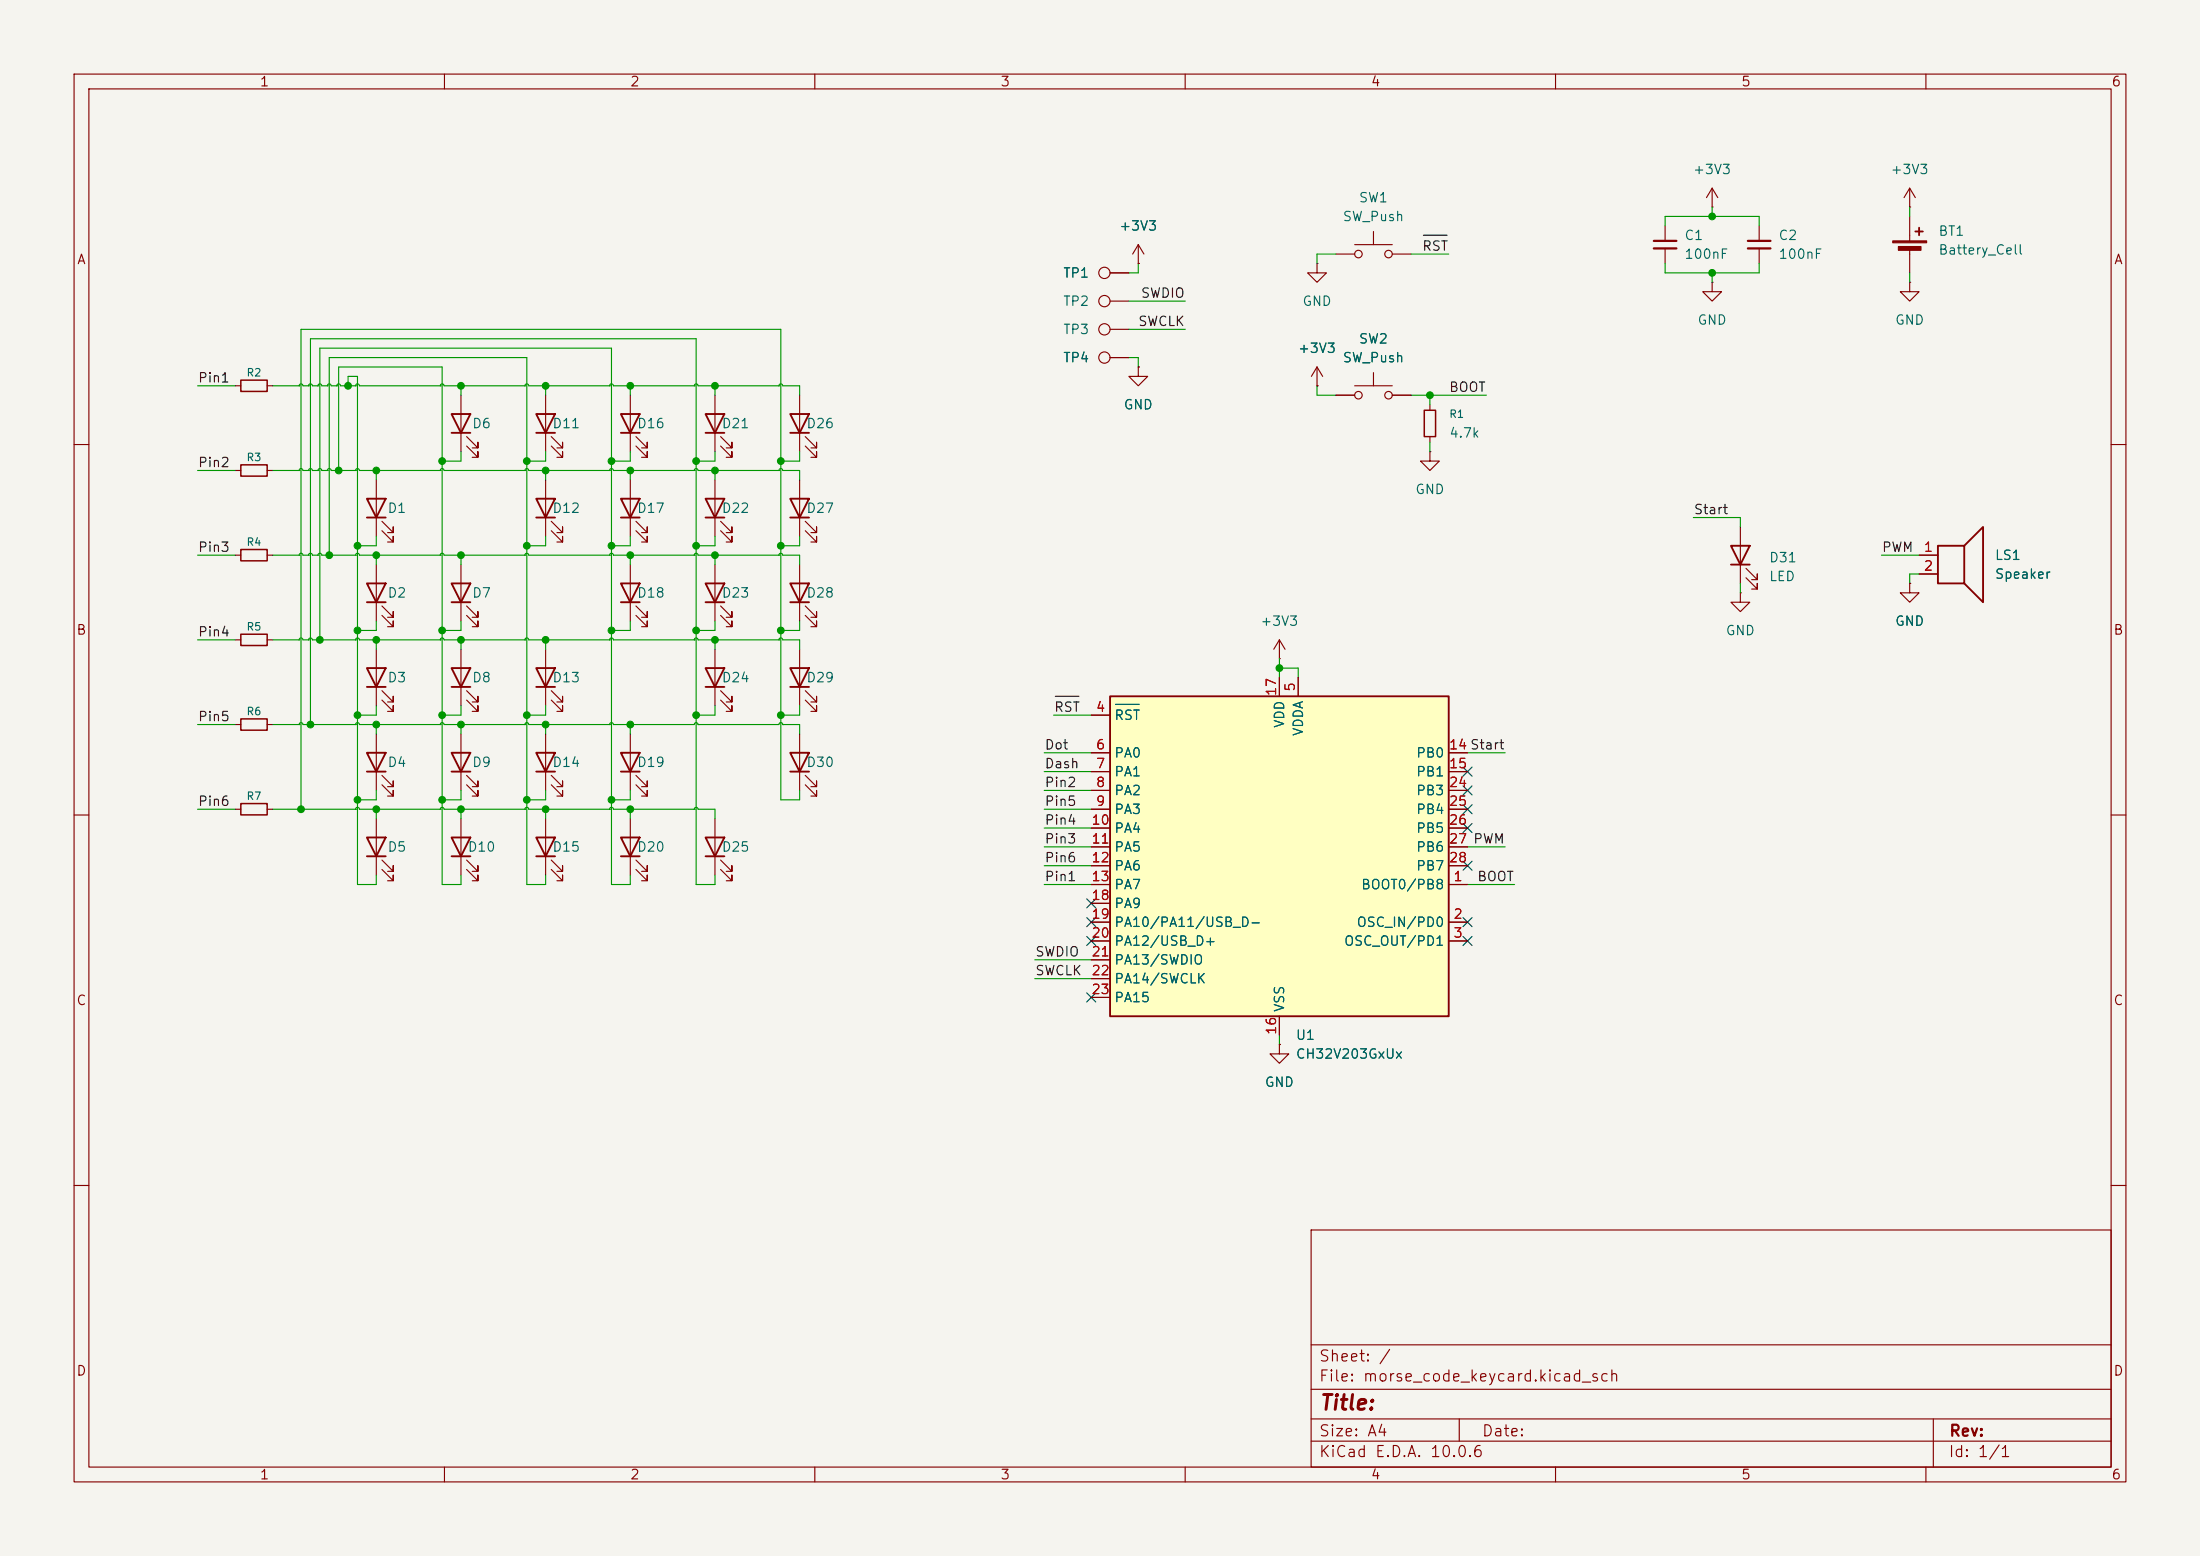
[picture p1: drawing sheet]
<svg xmlns="http://www.w3.org/2000/svg" width="297mm" height="210mm" viewBox="0 0 297 210" stroke-linecap="round" stroke-linejoin="round" font-family="sans-serif">
<path d="M0 0h297v210h-297z" fill="#f5f4ef" stroke="#f5f4ef" stroke-width=".14"/>
<g fill="none" stroke="#840000" stroke-width=".15">
<path d="M10 10h277v190h-277zM12 12h273v186h-273zM60 10v2M110 10v2M160 10v2M210 10v2M260 10v2M153.7 35.6h.1M153.7 33l-.8 1.3M153.7 33l.7 1.3M153.7 33v2.6M224.8 30.5v2"/>
<path d="M224.8 33.5v2.1M231.1 27.9h.1M231.1 38.1v1.3h1.3l-1.3 1.2-1.2-1.2h1.2M231.1 38.1h.1M231.1 25.4l-.7 1.3M231.1 25.4l.8 1.3M231.1 25.4v2.5M237.5 30.5v2M237.5 33.5v2.1M257.8 27.9h.1M257.8 38.1v1.3h1.3l-1.3 1.2-1.3-1.2h1.3M257.8 38.1h.1"/>
<path d="M257.8 25.4v2.5M257.8 29.2v3.3M257.8 33.5v3.3M257.8 25.4l-.8 1.3M257.8 25.4l.8 1.3M62.2 53.3v7.7M63 58.9l1.5 1.6v-.8v.8h-.7M73.7 53.3v7.7M74.4 58.9l1.5 1.6v-.8v.8h-.7M85.1 53.3v7.7M85.9 58.9l1.5 1.6v-.8v.8h-.8M96.5 53.3v7.7"/>
<path d="M97.3 58.9l1.5 1.6v-.8v.8h-.8M107.9 53.3v7.7M108.7 58.9l1.5 1.6v-.8v.8h-.7M10 60h2M31.7 74.9h.8M36.1 74.9h.7M50.8 64.8v7.6M50.8 76.2v7.6M51.6 71.6l1.5 1.6v-.8v.8h-.8M51.6 70.4l1.5 1.5v-.8v.8h-.8M62.2 76.2v7.6M63 60.2l1.5 1.5v-.7v.7h-.7"/>
<path d="M73.7 64.8v7.6M74.4 60.2l1.5 1.5v-.7v.7h-.7M74.4 71.6l1.5 1.6v-.8v.8h-.7M74.4 70.4l1.5 1.5v-.8v.8h-.7M85.1 64.8v7.6M85.1 76.2v7.6M85.9 60.2l1.5 1.5v-.7v.7h-.8M85.9 71.6l1.5 1.6v-.8v.8h-.8M85.9 70.4l1.5 1.5v-.8v.8h-.8M96.5 64.8v7.6M96.5 76.2v7.6M97.3 71.6l1.5 1.6v-.8v.8h-.8"/>
<path d="M97.3 70.4l1.5 1.5v-.8v.8h-.8M97.3 60.2l1.5 1.5v-.7v.7h-.8M107.9 64.8v7.6M107.9 76.2v7.6M108.7 71.6l1.5 1.6v-.8v.8h-.7M108.7 70.4l1.5 1.5v-.8v.8h-.7M108.7 60.2l1.5 1.5v-.7v.7h-.7M234.9 71.1v7.6M235.7 78l1.5 1.5v-.8v.8h-.7M235.7 76.7l1.5 1.5v-.7v.7h-.7M257.8 78.7v1.3h1.3l-1.3 1.3-1.3-1.3h1.3M257.8 78.7h.1"/>
<path d="M259.1 74.9h2.5M259.1 77.5h2.5M285 60h2M31.7 86.4h.8M31.7 97.8h.8M36.1 86.4h.7M36.1 97.8h.7M50.8 87.6v7.7M50.8 99.1v7.6M51.6 83.1l1.5 1.5v-.8v.8h-.8M51.6 81.8l1.5 1.5v-.7v.7h-.8M51.6 94.5l1.5 1.5v-.7v.7h-.8"/>
<path d="M51.6 93.2l1.5 1.5v-.7v.7h-.8M62.2 87.6v7.7M62.2 99.1v7.6M63 94.5l1.5 1.5v-.7v.7h-.7M63 93.2l1.5 1.5v-.7v.7h-.7M63 83.1l1.5 1.5v-.8v.8h-.7M63 81.8l1.5 1.5v-.7v.7h-.7M73.7 87.6v7.7M73.7 99.1v7.6M74.4 94.5l1.5 1.5v-.7v.7h-.7M74.4 93.2l1.5 1.5v-.7v.7h-.7M85.1 99.1v7.6"/>
<path d="M85.9 83.1l1.5 1.5v-.8v.8h-.8M85.9 81.8l1.5 1.5v-.7v.7h-.8M96.5 87.6v7.7M97.3 83.1l1.5 1.5v-.8v.8h-.8M97.3 81.8l1.5 1.5v-.7v.7h-.8M97.3 94.5l1.5 1.5v-.7v.7h-.8M97.3 93.2l1.5 1.5v-.7v.7h-.8M107.9 87.6v7.7M107.9 99.1v7.6M108.7 83.1l1.5 1.5v-.8v.8h-.7M108.7 81.8l1.5 1.5v-.7v.7h-.7M108.7 94.5l1.5 1.5v-.7v.7h-.7"/>
<path d="M108.7 93.2l1.5 1.5v-.7v.7h-.7M234.9 80v1.3h1.3l-1.3 1.3-1.2-1.3h1.2M234.9 80h.1M10 110h2M50.8 110.5v7.6M51.6 105.9l1.5 1.5v-.7v.7h-.8M51.6 104.6l1.5 1.6v-.8v.8h-.8M51.6 117.3l1.5 1.6v-.8v.8h-.8M51.6 116.1l1.5 1.5v-.8v.8h-.8M63 105.9l1.5 1.5v-.7v.7h-.7M63 104.6l1.5 1.6v-.8v.8h-.7M73.7 110.5v7.6"/>
<path d="M74.4 105.9l1.5 1.5v-.7v.7h-.7M74.4 104.6l1.5 1.6v-.8v.8h-.7M74.4 117.3l1.5 1.6v-.8v.8h-.7M74.4 116.1l1.5 1.5v-.8v.8h-.7M85.1 110.5v7.6M85.9 105.9l1.5 1.5v-.7v.7h-.8M85.9 104.6l1.5 1.6v-.8v.8h-.8M85.9 117.3l1.5 1.6v-.8v.8h-.8M85.9 116.1l1.5 1.5v-.8v.8h-.8M96.5 110.5v7.6M97.3 117.3l1.5 1.6v-.8v.8h-.8M97.3 116.1l1.5 1.5v-.8v.8h-.8"/>
<path d="M108.7 105.9l1.5 1.5v-.7v.7h-.7M108.7 104.6l1.5 1.6v-.8v.8h-.7M285 110h2M172.7 141v1.2h1.3l-1.3 1.3-1.3-1.3h1.3M172.7 141h.1M10 160h2M177 166h108v32h-108zM285 160h2M60 198v2M110 198v2M160 198v2M177 194.5h108"/>
<path d="M177 191.5h108M177 187.5h108M177 181.5h108M197 191.5v3M210 198v2M260 198v2M261 191.5v6.5"/>
</g>
<g fill="#840000" stroke="#840000" stroke-width=".15">
<path d="M255.5 32.5h4.6v.3h-4.6z"/>
<path d="M256.3 33.3h3v.5h-3z"/>
</g>
<g fill="none" stroke="#840000" stroke-width=".25">
<path d="M258.6 31.2h1M259.1 30.7v1.1M61 55.9h2.5l-1.3 2.5zM61 58.4h2.5M72.4 55.9h2.5l-1.2 2.5zM72.4 58.4h2.5M83.8 55.9h2.6l-1.3 2.5zM83.8 58.4h2.6M95.2 55.9h2.6l-1.3 2.5zM95.2 58.4h2.6M106.7 55.9h2.5l-1.3 2.5zM106.7 58.4h2.5"/>
<path d="M49.5 67.3h2.6l-1.3 2.6zM49.5 78.7h2.6l-1.3 2.6zM49.5 69.9h2.6M61 78.7h2.5l-1.3 2.6zM72.4 67.3h2.5l-1.2 2.6zM72.4 69.9h2.5M83.8 67.3h2.6l-1.3 2.6zM83.8 78.7h2.6l-1.3 2.6zM83.8 69.9h2.6M95.2 78.7h2.6l-1.3 2.6zM95.2 67.3h2.6l-1.3 2.6zM95.2 69.9h2.6"/>
<path d="M106.7 67.3h2.5l-1.3 2.6zM106.7 78.7h2.5l-1.3 2.6zM106.7 69.9h2.5M233.7 73.7h2.5l-1.3 2.5zM233.7 76.2h2.5M261.6 73.7h3.6v5h-3.6zM265.2 73.7l2.5-2.6v10.2l-2.5-2.6M49.5 90.2h2.6l-1.3 2.5zM49.5 81.3h2.6M49.5 92.7h2.6M61 90.2h2.5l-1.3 2.5zM61 81.3h2.5"/>
<path d="M61 92.7h2.5M72.4 90.2h2.5l-1.2 2.5zM72.4 92.7h2.5M83.8 81.3h2.6M95.2 90.2h2.6l-1.3 2.5zM95.2 81.3h2.6M95.2 92.7h2.6M106.7 90.2h2.5l-1.3 2.5zM106.7 81.3h2.5M106.7 92.7h2.5M49.5 101.6h2.6l-1.3 2.5zM49.5 113h2.6l-1.3 2.6z"/>
<path d="M49.5 104.1h2.6M49.5 115.6h2.6M61 101.6h2.5l-1.3 2.5zM61 104.1h2.5M72.4 101.6h2.5l-1.2 2.5zM72.4 113h2.5l-1.2 2.6zM72.4 104.1h2.5M72.4 115.6h2.5M83.8 101.6h2.6l-1.3 2.5zM83.8 113h2.6l-1.3 2.6zM83.8 104.1h2.6M83.8 115.6h2.6"/>
<path d="M95.2 113h2.6l-1.3 2.6zM95.2 115.6h2.6M106.7 101.6h2.5l-1.3 2.5zM106.7 104.1h2.5"/>
</g>
<path d="M223.3 32.5h3M223.3 33.5h3M236 32.5h3M236 33.5h3" fill="none" stroke="#840000" stroke-width=".3"/>
<path d="M32.5 74.2h3.6v1.5h-3.6zM32.5 85.6h3.6v1.5h-3.6zM32.5 97h3.6v1.6h-3.6z" fill="none" stroke="#840000" stroke-width=".2"/>
<path d="M149.9 94h45.7v43.2h-45.7z" fill="#ffffc2"/>
<path d="M149.9 94h45.7v43.2h-45.7zM61 113h2.5l-1.3 2.6zM61 115.6h2.5" fill="none" stroke="#840000" stroke-width=".25"/>
<g fill="none" stroke="#840000" stroke-width=".15">
<path d="M149.9 36.8h2.5M153.7 35.6h.1M177.8 35.6v1.2h1.3l-1.3 1.3-1.3-1.3h1.3M177.8 35.6h.1M180.3 34.3h2.6M182.9 33h5.1M185.4 31.2v1.8M188 34.3h2.5M31.7 52.1h.8M36.1 52.1h.7M149.9 40.6h2.5M149.9 48.3h2.5"/>
<path d="M149.9 44.5h2.5M153.7 49.5v1.3h1.2l-1.2 1.3-1.3-1.3h1.3M153.7 49.5h.1M177.8 52.1h.1M177.8 49.5l-.8 1.3M177.8 49.5l.8 1.3M177.8 49.5v2.6M180.3 53.3h2.6M182.9 52.1h5.1M185.4 50.3v1.8M188 53.3h2.5M193 54.6v.8"/>
<path d="M193 58.9v.8M31.7 63.5h.8M36.1 63.5h.7M193 61v1.2h1.3l-1.3 1.3-1.2-1.3h1.2M193 61h.1M257.8 78.7h.1M259.1 74.9h2.5M259.1 77.5h2.5M147.3 96.5h2.6M172.7 88.9h.1M172.7 86.4v2.5M172.7 91.4v2.6"/>
<path d="M172.7 86.4l-.7 1.2M172.7 86.4l.8 1.2M175.3 91.4v2.6M31.7 109.2h.8M36.1 109.2h.7M62.2 110.5v7.6M63 117.3l1.5 1.6v-.8v.8h-.7M63 116.1l1.5 1.5v-.8v.8h-.7M147.3 119.4h2.6M147.3 101.6h2.6M147.3 104.1h2.6M147.3 106.7h2.6"/>
<path d="M147.3 109.2h2.6M147.3 111.8h2.6M147.3 114.3h2.6M147.3 116.8h2.6M195.6 119.4h2.5M195.6 101.6h2.5M195.6 104.1h2.5M195.6 106.7h2.5M195.6 109.2h2.5M195.6 111.8h2.5M195.6 114.3h2.5M195.6 116.8h2.5"/>
<path d="M147.3 124.5h2.6M147.3 127h2.6M147.3 121.9h2.6M147.3 129.5h2.6M147.3 132.1h2.6M147.3 134.6h2.6M172.7 137.2v2.5M195.6 124.5h2.5M195.6 127h2.5M172.7 141h.1"/>
<circle cx="149.1" cy="36.8" r=".76"/>
<circle cx="183.4" cy="34.3" r=".51"/>
<circle cx="187.5" cy="34.3" r=".51"/>
<circle cx="149.1" cy="48.3" r=".76"/>
<circle cx="149.1" cy="44.4" r=".76"/>
<circle cx="149.1" cy="40.6" r=".76"/>
<circle cx="183.4" cy="53.3" r=".51"/>
<circle cx="187.5" cy="53.3" r=".51"/>
</g>
<path d="M150.6 95.1h3.2" fill="none" stroke="#006464" stroke-width=".15"/>
<path d="M32.5 51.3h3.6v1.5h-3.6zM192.3 55.4h1.5v3.5h-1.5zM32.5 62.7h3.6v1.6h-3.6zM32.5 108.5h3.6v1.5h-3.6z" fill="none" stroke="#840000" stroke-width=".2"/>
<path d="M192.2 31.7h3.2M142.5 94h3.2" fill="none" stroke="#0f0f0f" stroke-width=".15"/>
<g fill="none" stroke="#009600" stroke-width=".15">
<path d="M153.7 35.6v1.2h-1.3M180.3 34.3h-2.5v1.3M190.5 34.3h5.1M224.8 30.5v-1.3h12.7v1.3M224.8 35.6v1.2h12.7v-1.2M231.1 27.9v1.3M231.1 36.8v1.3M257.8 27.9v1.3M257.8 36.8v1.3M26.7 52.1h5M36.8 52.1h3.6M40.4 52.1h.1"/>
<path d="M40.4 52.1l.1-.2 .1-.1 .2 .1 .1 .2h.8M41.7 52.1h.1M41.7 52.1v-.2l.2-.1 .2 .1 .1 .2h.7M42.9 52.1h.1M42.9 52.1l.1-.2 .2-.1 .2 .1v.2h.8M44.2 52.1h.1M44.2 52.1l.1-.2 .1-.1 .2 .1 .1 .2h.8M45.5 52.1h.1M45.5 52.1v-.2l.2-.1 .2 .1 .1 .2h2M47 52.1v-1.3h1.3v68.6h2.5v-1.3M48 52.1h.1M48 52.1l.1-.2 .2-.1 .1 .1 .1 .2h10.9"/>
<path d="M59.4 52.1h.1M59.4 52.1l.1-.2 .2-.1 .2 .1v.2h11M62.2 52.1v1.2M70.9 52.1h.1M70.9 52.1v-.2l.2-.1 .2 .1 .1 .2h10.9M73.7 52.1v1.2M82.3 52.1h.1M82.3 52.1l.1-.2 .1-.1 .2 .1 .1 .2h10.9M85.1 52.1v1.2M93.7 52.1h.1M93.7 52.1l.1-.2 .2-.1 .2 .1v.2h11M96.5 52.1v1.2"/>
<path d="M105.2 52.1h.1M105.2 52.1v-.2l.2-.1 .2 .1 .1 .2h2.2v1.2M152.4 48.3h1.3v1.2M152.4 40.6h7.6M152.4 44.5h7.6M177.8 52.1v1.2h2.5M190.5 53.3h10.2M193 53.3v1.3M193 59.7v1.3M26.7 74.9h5M26.7 63.5h5M36.8 74.9h3.6"/>
<path d="M36.8 63.5h3.6M40.4 63.5h.1M40.4 74.9h.1M40.4 63.5l.1-.2 .1-.1 .2 .1 .1 .2h.8M40.4 74.9l.1-.2h.1h.2l.1 .2h.8M41.7 63.5h.1M41.7 74.9h.1M41.7 63.5v-.2l.2-.1 .2 .1 .1 .2h.7M41.7 74.9v-.2h.2h.2l.1 .2h.7M42.9 63.5h.1M42.9 74.9h.1M42.9 63.5l.1-.2 .2-.1 .2 .1v.2h.8"/>
<path d="M42.9 74.9l.1-.2h.2h.2v.2h4.6M44.2 63.5h.1M44.2 63.5l.1-.2 .1-.1 .2 .1 .1 .2h3.3M44.4 74.9v-26.6h26.7v71.1h2.6v-1.3M45.7 63.5v-14h14v69.9h2.5v-1.3M48 63.5h.1M48 74.9h.1M48 63.5l.1-.2 .2-.1 .1 .1 .1 .2h10.9M48 74.9l.1-.2h.2h.1l.1 .2h10.9M50.8 63.5v1.3M50.8 72.4v1.3h-2.5M50.8 74.9v1.3"/>
<path d="M59.4 63.5h.1M59.4 74.9h.1M59.4 63.5l.1-.2 .2-.1 .2 .1v.2h11M59.4 74.9l.1-.2h.2h.2v.2h11M62.2 61v1.2h-2.5M62.2 74.9v1.3M70.9 63.5h.1M70.9 74.9h.1M70.9 63.5v-.2l.2-.1 .2 .1 .1 .2h10.9M70.9 74.9v-.2h.2h.2l.1 .2h10.9M73.7 61v1.2h-2.6M73.7 63.5v1.3"/>
<path d="M73.7 72.4v1.3h-2.6M82.3 63.5h.1M82.3 74.9h.1M82.3 63.5l.1-.2 .1-.1 .2 .1 .1 .2h10.9M82.3 74.9l.1-.2h.1h.2l.1 .2h10.9M85.1 72.4v1.3h-2.6M85.1 61v1.2h-2.6M85.1 63.5v1.3M85.1 74.9v1.3M93.7 63.5h.1M93.7 74.9h.1M93.7 63.5l.1-.2 .2-.1 .2 .1v.2h11"/>
<path d="M93.7 74.9l.1-.2h.2h.2v.2h11M96.5 61v1.2h-2.5M96.5 63.5v1.3M96.5 72.4v1.3h-2.5M96.5 74.9v1.3M105.2 74.9h.1M105.2 63.5h.1M105.2 74.9v-.2h.2h.2l.1 .2h2.2v1.3M105.2 63.5v-.2l.2-.1 .2 .1 .1 .2h2.2v1.3M107.9 72.4v1.3h-2.5M107.9 61v1.2h-2.5M228.6 69.9h6.3v1.2"/>
<path d="M234.9 78.7v1.3M254 74.9h5.1M259.1 77.5h-1.3v1.2M26.7 97.8h5M26.7 86.4h5M36.8 97.8h3.6M36.8 86.4h3.6M40.4 97.8h.1M40.4 86.4h.1M40.4 97.8l.1-.2 .1-.1 .2 .1 .1 .2h7.1M40.4 86.4l.1-.2 .1-.1 .2 .1 .1 .2h.8M41.7 86.4h.1"/>
<path d="M41.7 86.4v-.2l.2-.1 .2 .1 .1 .2h5.8M41.9 97.8v-52.1h52.1v73.7h2.5v-1.3M43.2 86.4v-39.4h39.3v72.4h2.6v-1.3M48 97.8h.1M48 86.4h.1M48 97.8l.1-.2 .2-.1 .1 .1 .1 .2h10.9M48 86.4l.1-.2 .2-.1 .1 .1 .1 .2h10.9M50.8 95.3v1.2h-2.5M50.8 83.8v1.3h-2.5M50.8 86.4v1.2M50.8 97.8v1.3M59.4 97.8h.1"/>
<path d="M59.4 86.4h.1M59.4 97.8l.1-.2 .2-.1 .2 .1v.2h11M59.4 86.4l.1-.2 .2-.1 .2 .1v.2h11M62.2 95.3v1.2h-2.5M62.2 83.8v1.3h-2.5M62.2 86.4v1.2M62.2 97.8v1.3M70.9 97.8h.1M70.9 86.4h.1M70.9 97.8v-.2l.2-.1 .2 .1 .1 .2h10.9M70.9 86.4v-.2l.2-.1 .2 .1 .1 .2h10.9M73.7 95.3v1.2h-2.6"/>
<path d="M73.7 86.4v1.2M73.7 97.8v1.3M82.3 97.8h.1M82.3 86.4h.1M82.3 97.8l.1-.2 .1-.1 .2 .1 .1 .2h10.9l.1-.2 .2-.1 .2 .1v.2M82.3 86.4l.1-.2 .1-.1 .2 .1 .1 .2h10.9M85.1 83.8v1.3h-2.6M85.1 97.8v1.3M93.7 86.4h.1M93.7 86.4l.1-.2 .2-.1 .2 .1v.2h11M94.2 97.8h11v-.2l.2-.1 .2 .1 .1 .2M94.2 97.8h.1"/>
<path d="M96.5 95.3v1.2h-2.5M96.5 83.8v1.3h-2.5M96.5 86.4v1.2M105.2 86.4h.1M105.2 86.4v-.2l.2-.1 .2 .1 .1 .2h2.2v1.2M105.7 97.8h.1M105.7 97.8h2.2v1.3M107.9 95.3v1.2h-2.5M107.9 83.8v1.3h-2.5M142.2 96.5h5.1M172.7 88.9v2.5M172.7 90.2h2.6v1.2"/>
<path d="M26.7 109.2h5M36.8 109.2h11.2M48 109.2h.1M48 109.2l.1-.2h.2h.1l.1 .2h10.9M50.8 106.7v1.3h-2.5M50.8 109.2v1.3M59.4 109.2h.1M59.4 109.2l.1-.2h.2h.2v.2h11M62.2 106.7v1.3h-2.5M62.2 109.2v1.3M70.9 109.2h.1M70.9 109.2v-.2h.2h.2l.1 .2h10.9"/>
<path d="M73.7 106.7v1.3h-2.6M73.7 109.2v1.3M82.3 109.2h.1M82.3 109.2l.1-.2h.1h.2l.1 .2h10.9M85.1 106.7v1.3h-2.6M85.1 109.2v1.3M93.7 109.2h.1M93.7 109.2l.1-.2h.2h.2v.2h2.3v1.3M107.9 106.7v1.3h-2.5v-63.5h-64.8v64.7M141 119.4h6.3M141 109.2h6.3M141 106.7h6.3"/>
<path d="M141 111.8h6.3M141 101.6h6.3M141 104.1h6.3M141 114.3h6.3M141 116.8h6.3M198.1 119.4h6.4M198.1 101.6h5.1M198.1 114.3h5.1M139.7 129.5h7.6M139.7 132.1h7.6M172.7 139.7v1.3"/>
</g>
<g fill="none" stroke="#000084" stroke-width=".15">
<path d="M197.5 106.1l1.2 1.2M197.5 103.5l1.2 1.2M197.5 111.2l1.2 1.2M197.5 108.6l1.2 1.2M197.5 116.2l1.2 1.2M198.7 106.1l-1.2 1.2M198.7 103.5l-1.2 1.2M198.7 111.2l-1.2 1.2M198.7 108.6l-1.2 1.2M198.7 116.2l-1.2 1.2M146.7 134l1.2 1.2M146.7 123.9l1.2 1.2"/>
<path d="M146.7 121.3l1.2 1.2M146.7 126.4l1.2 1.2M147.9 134l-1.2 1.2M147.9 123.9l-1.2 1.2M147.9 121.3l-1.2 1.2M147.9 126.4l-1.2 1.2M197.5 126.4l1.2 1.2M197.5 123.9l1.2 1.2M198.7 126.4l-1.2 1.2M198.7 123.9l-1.2 1.2"/>
</g>
<g fill="#009600" stroke="#009600" stroke-width=".14">
<circle cx="43.2" cy="86.4" r=".46"/>
<circle cx="48.3" cy="96.5" r=".46"/>
<circle cx="41.9" cy="97.8" r=".46"/>
<circle cx="47" cy="52.1" r=".46"/>
<circle cx="40.6" cy="109.2" r=".46"/>
<circle cx="48.3" cy="108" r=".46"/>
<circle cx="50.8" cy="109.2" r=".46"/>
<circle cx="50.8" cy="97.8" r=".46"/>
<circle cx="59.7" cy="108" r=".46"/>
<circle cx="71.1" cy="108" r=".46"/>
<circle cx="62.2" cy="109.2" r=".46"/>
<circle cx="73.7" cy="109.2" r=".46"/>
<circle cx="59.7" cy="96.5" r=".46"/>
<circle cx="50.8" cy="86.4" r=".46"/>
<circle cx="50.8" cy="74.9" r=".46"/>
<circle cx="59.7" cy="85.1" r=".46"/>
<circle cx="62.2" cy="86.4" r=".46"/>
<circle cx="62.2" cy="74.9" r=".46"/>
<circle cx="62.2" cy="97.8" r=".46"/>
<circle cx="71.1" cy="96.5" r=".46"/>
<circle cx="73.7" cy="97.8" r=".46"/>
<circle cx="73.7" cy="86.4" r=".46"/>
<circle cx="85.1" cy="97.8" r=".46"/>
<circle cx="82.5" cy="85.1" r=".46"/>
<circle cx="48.3" cy="73.7" r=".46"/>
<circle cx="45.7" cy="63.5" r=".46"/>
<circle cx="71.1" cy="73.7" r=".46"/>
<circle cx="48.3" cy="85.1" r=".46"/>
<circle cx="44.4" cy="74.9" r=".46"/>
<circle cx="59.7" cy="62.2" r=".46"/>
<circle cx="62.2" cy="52.1" r=".46"/>
<circle cx="50.8" cy="63.5" r=".46"/>
<circle cx="71.1" cy="62.2" r=".46"/>
<circle cx="85.1" cy="52.1" r=".46"/>
<circle cx="94" cy="62.2" r=".46"/>
<circle cx="96.5" cy="63.5" r=".46"/>
<circle cx="96.5" cy="52.1" r=".46"/>
<circle cx="105.4" cy="62.2" r=".46"/>
<circle cx="82.5" cy="108" r=".46"/>
<circle cx="85.1" cy="109.2" r=".46"/>
<circle cx="82.5" cy="62.2" r=".46"/>
<circle cx="73.7" cy="63.5" r=".46"/>
<circle cx="73.7" cy="52.1" r=".46"/>
<circle cx="82.5" cy="73.7" r=".46"/>
<circle cx="94" cy="73.7" r=".46"/>
<circle cx="85.1" cy="63.5" r=".46"/>
<circle cx="85.1" cy="74.9" r=".46"/>
<circle cx="105.4" cy="73.7" r=".46"/>
<circle cx="96.5" cy="74.9" r=".46"/>
<circle cx="94" cy="85.1" r=".46"/>
<circle cx="105.4" cy="85.1" r=".46"/>
<circle cx="105.4" cy="96.5" r=".46"/>
<circle cx="94" cy="96.5" r=".46"/>
<circle cx="96.5" cy="86.4" r=".46"/>
<circle cx="231.1" cy="36.8" r=".46"/>
<circle cx="231.1" cy="29.2" r=".46"/>
<circle cx="172.7" cy="90.2" r=".46"/>
<circle cx="193" cy="53.3" r=".46"/>
</g>
<text font-size="2" fill="#840000" x="178" y="190.8">Title:</text>
<g font-size="1.5" fill="#840000">
<text x="178" y="184.1">Sheet: /</text>
<text x="178" y="186.8">File: morse_code_keycard.kicad_sch</text>
<text x="178" y="197">KiCad E.D.A. 10.0.6</text>
<text x="178" y="194.2">Size: A4</text>
<text x="200" y="194.2">Date:</text>
<text x="263" y="197">Id: 1/1</text>
<text x="263" y="194.2">Rev:</text>
</g>
<g font-size="1.3" fill="#840000">
<text x="35" y="12">1</text>
<text x="85" y="12">2</text>
<text x="135" y="12">3</text>
<text x="185" y="12">4</text>
<text x="235" y="12">5</text>
<text x="285" y="12">6</text>
<text x="10.3" y="36">A</text>
<text x="285.3" y="36">A</text>
<text x="10.2" y="86">B</text>
<text x="285.2" y="86">B</text>
<text x="10.2" y="136">C</text>
<text x="285.2" y="136">C</text>
<text x="10.2" y="186">D</text>
<text x="285.2" y="186">D</text>
<text x="35" y="200">1</text>
<text x="85" y="200">2</text>
<text x="135" y="200">3</text>
<text x="185" y="200">4</text>
<text x="235" y="200">5</text>
<text x="285" y="200">6</text>
</g>
<g font-size="1.3" fill="#006464">
<text x="228.5" y="23.8">+3V3</text>
<text x="255.1" y="23.8">+3V3</text>
<text x="183.4" y="27.6">SW1</text>
<text x="151" y="31.4">+3V3</text>
<text x="181.2" y="30.2">SW_Push</text>
<text x="227.3" y="32.7">C1</text>
<text x="227.3" y="35.3">100nF</text>
<text x="240" y="32.7">C2</text>
<text x="240" y="35.3">100nF</text>
<text x="261.6" y="32.1">BT1</text>
<text x="261.6" y="34.7">Battery_Cell</text>
<text x="143.4" y="41.6">TP2</text>
<text x="143.4" y="37.8">TP1</text>
<text x="175.7" y="41.6">GND</text>
<text x="143.4" y="45.4">TP3</text>
<text x="175.1" y="48">+3V3</text>
<text x="183.4" y="46.7">SW2</text>
<text x="229.1" y="44.1">GND</text>
<text x="255.7" y="44.1">GND</text>
<text x="143.4" y="49.2">TP4</text>
<text x="181.2" y="49.2">SW_Push</text>
<text x="63.7" y="58.1">D6</text>
<text x="74.5" y="58.1">D11</text>
<text x="85.9" y="58.1">D16</text>
<text x="97.3" y="58.1">D21</text>
<text x="108.8" y="58.1">D26</text>
<text x="151.6" y="55.6">GND</text>
<text x="195.6" y="59.4">4.7k</text>
<text x="52.2" y="69.5">D1</text>
<text x="74.5" y="69.5">D12</text>
<text x="85.9" y="69.5">D17</text>
<text x="97.3" y="69.5">D22</text>
<text x="108.8" y="69.5">D27</text>
<text x="191" y="67">GND</text>
<text x="238.7" y="76.2">D31</text>
<text x="269.2" y="75.9">LS1</text>
<text x="52.2" y="81">D2</text>
<text x="63.7" y="81">D7</text>
<text x="85.9" y="81">D18</text>
<text x="97.3" y="81">D23</text>
<text x="108.8" y="81">D28</text>
<text x="238.7" y="78.8">LED</text>
<text x="269.2" y="78.4">Speaker</text>
<text x="170.1" y="84.8">+3V3</text>
<text x="232.9" y="86.1">GND</text>
<text x="255.7" y="84.8">GND</text>
<text x="52.2" y="92.4">D3</text>
<text x="63.7" y="92.4">D8</text>
<text x="74.5" y="92.4">D13</text>
<text x="97.3" y="92.4">D24</text>
<text x="108.8" y="92.4">D29</text>
<text x="150.3" y="97.5">RST</text>
<text x="173.7" y="98.3" transform="rotate(-90 173.7 98.3)">VDD</text>
<text x="176.2" y="99.4" transform="rotate(-90 176.2 99.4)">VDDA</text>
<text x="52.2" y="103.8">D4</text>
<text x="63.7" y="103.8">D9</text>
<text x="74.5" y="103.8">D14</text>
<text x="85.9" y="103.8">D19</text>
<text x="108.8" y="103.8">D30</text>
<text x="150.3" y="102.6">PA0</text>
<text x="150.3" y="105.1">PA1</text>
<text x="150.3" y="107.6">PA2</text>
<text x="191.1" y="102.6">PB0</text>
<text x="191.1" y="105.1">PB1</text>
<text x="191.1" y="107.6">PB3</text>
<text x="150.3" y="110.2">PA3</text>
<text x="150.3" y="112.7">PA4</text>
<text x="191.1" y="110.2">PB4</text>
<text x="191.1" y="112.7">PB5</text>
<text x="52.2" y="115.3">D5</text>
<text x="63.1" y="115.3">D10</text>
<text x="74.5" y="115.3">D15</text>
<text x="85.9" y="115.3">D20</text>
<text x="97.3" y="115.3">D25</text>
<text x="150.3" y="115.3">PA5</text>
<text x="150.3" y="117.8">PA6</text>
<text x="191.1" y="115.3">PB6</text>
<text x="191.1" y="117.8">PB7</text>
<text x="150.3" y="120.3">PA7</text>
<text x="150.3" y="122.9">PA9</text>
<text x="150.3" y="125.4">PA10/PA11/USB_D-</text>
<text x="183.1" y="125.4">OSC_IN/PD0</text>
<text x="183.7" y="120.3">BOOT0/PB8</text>
<text x="150.3" y="128">PA12/USB_D+</text>
<text x="150.3" y="130.5">PA13/SWDIO</text>
<text x="181.4" y="128">OSC_OUT/PD1</text>
<text x="150.3" y="133">PA14/SWCLK</text>
<text x="150.3" y="135.6">PA15</text>
<text x="173.7" y="136.7" transform="rotate(-90 173.7 136.7)">VSS</text>
<text x="174.8" y="140.7">U1</text>
<text x="174.8" y="143.2">CH32V203GxUx</text>
<text x="170.7" y="147">GND</text>
</g>
<g font-size="1.3" fill="#0f0f0f">
<text x="191.9" y="34.2">RST</text>
<text x="153.9" y="40.5">SWDIO</text>
<text x="153.6" y="44.3">SWCLK</text>
<text x="26.6" y="51.9">Pin1</text>
<text x="195.5" y="53.2">BOOT</text>
<text x="26.6" y="63.4">Pin2</text>
<text x="228.6" y="69.7">Start</text>
<text x="26.6" y="74.8">Pin3</text>
<text x="254" y="74.8">PWM</text>
<text x="26.6" y="86.2">Pin4</text>
<text x="26.6" y="97.7">Pin5</text>
<text x="140.9" y="101.5">Dot</text>
<text x="142.2" y="96.4">RST</text>
<text x="140.9" y="104">Dash</text>
<text x="140.9" y="106.6">Pin2</text>
<text x="26.6" y="109.1">Pin6</text>
<text x="140.9" y="111.6">Pin4</text>
<text x="140.9" y="109.1">Pin5</text>
<text x="140.9" y="114.2">Pin3</text>
<text x="140.9" y="116.7">Pin6</text>
<text x="140.9" y="119.3">Pin1</text>
<text x="199.3" y="119.3">BOOT</text>
<text x="139.7" y="132">SWCLK</text>
<text x="139.7" y="129.4">SWDIO</text>
</g>
<g font-size="1.3" fill="#a90000">
<text x="259.6" y="74.8">1</text>
<text x="259.6" y="77.3">2</text>
<text x="172.6" y="94" transform="rotate(-90 172.6 94)">17</text>
<text x="175.1" y="93.4" transform="rotate(-90 175.1 93.4)">5</text>
<text x="147.9" y="96.4">4</text>
<text x="147.9" y="101.5">6</text>
<text x="195.5" y="101.5">14 Start</text>
<text x="195.5" y="101.5">14</text>
<text x="147.9" y="104">7</text>
<text x="147.9" y="106.5">8</text>
<text x="195.5" y="104">15</text>
<text x="195.5" y="106.5">24</text>
<text x="147.3" y="111.6">10</text>
<text x="147.9" y="109.1">9</text>
<text x="195.5" y="109.1">25</text>
<text x="195.5" y="111.6">26</text>
<text x="147.3" y="114.2">11</text>
<text x="147.3" y="116.7">12</text>
<text x="147.3" y="119.2">13</text>
<text x="195.5" y="114.2">27 PWM</text>
<text x="195.5" y="116.7">28</text>
<text x="195.5" y="114.2">27</text>
<text x="196.1" y="119.2">1</text>
<text x="147.3" y="121.8">18</text>
<text x="147.3" y="124.3">19</text>
<text x="196.1" y="124.3">2</text>
<text x="147.3" y="126.9">20</text>
<text x="147.3" y="129.4">21</text>
<text x="147.3" y="131.9">22</text>
<text x="196.1" y="126.9">3</text>
<text x="147.3" y="134.5">23</text>
<text x="172.6" y="139.8" transform="rotate(-90 172.6 139.8)">16</text>
</g>
<g font-size="1" fill="#006464">
<text x="33.2" y="51.1">R2</text>
<text x="195.6" y="56.6">R1</text>
<text x="33.2" y="62.5">R3</text>
<text x="33.2" y="73.9">R4</text>
<text x="33.2" y="85.4">R5</text>
<text x="33.2" y="96.8">R6</text>
<text x="33.2" y="108.2">R7</text>
</g>
</svg>
